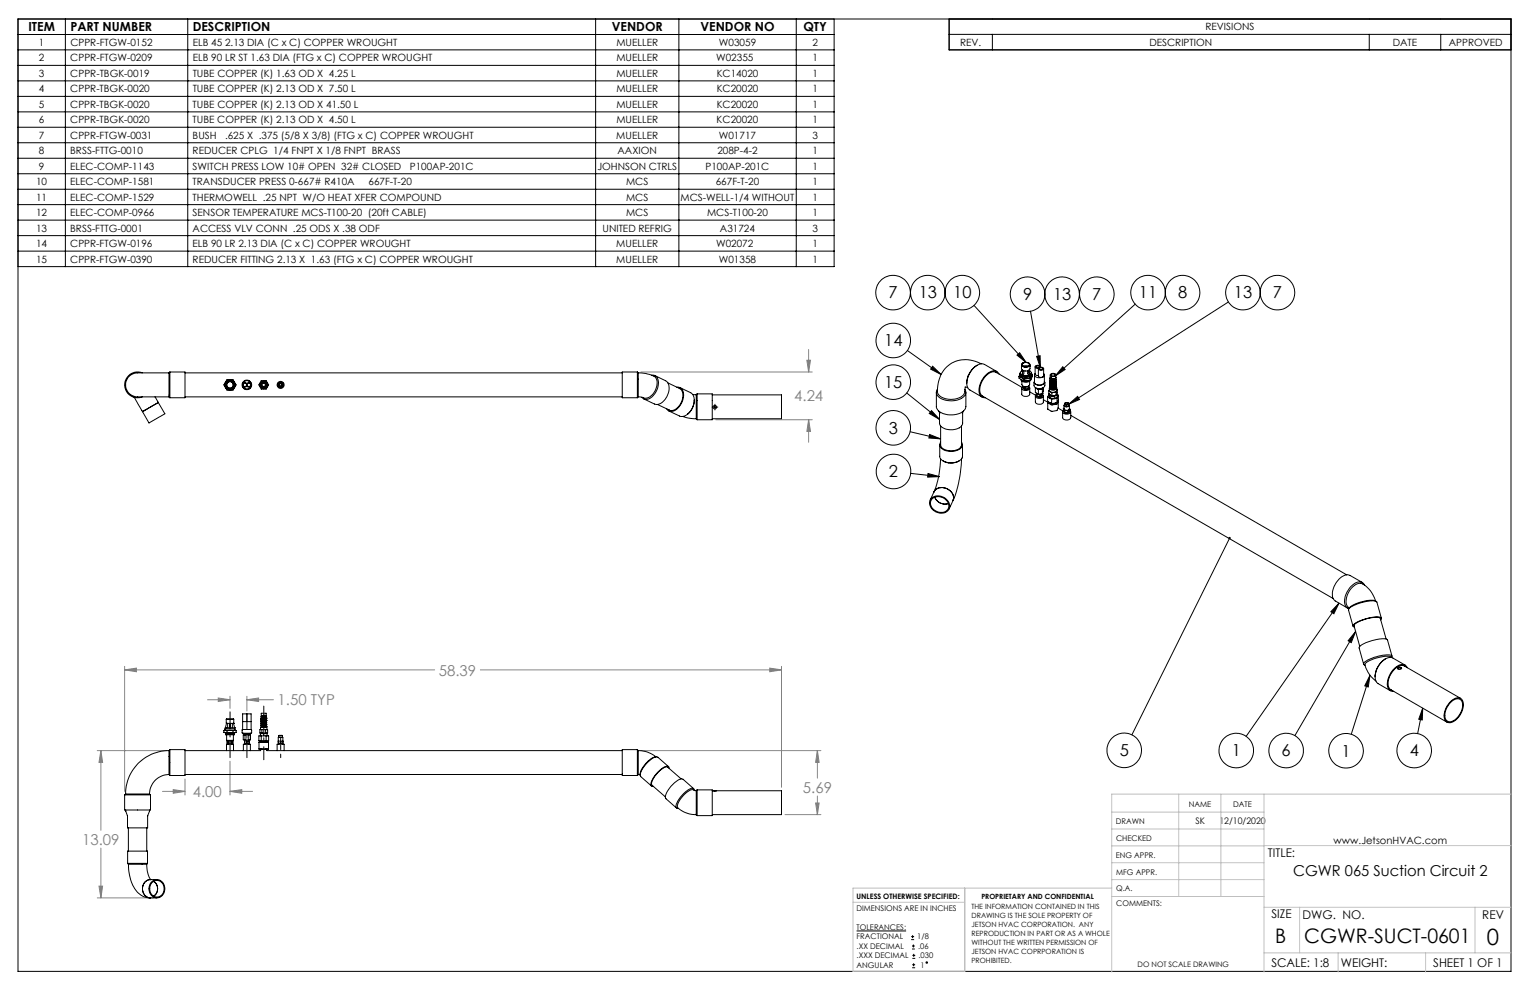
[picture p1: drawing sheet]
<svg xmlns="http://www.w3.org/2000/svg" width="432mm" height="279mm" viewBox="0 0 432 279" stroke-linecap="round" stroke-linejoin="round" font-family="sans-serif">
<g fill="none" stroke="#000" stroke-width=".28">
<path d="M5.1 14.1h230.3M5.1 9.7h230.3M5.1 18.5h230.3M5.1 5.4h421.3v268.7h-421.3zM18.5 5.4v69.8M53 5.4v69.8M168.1 5.4v69.8M191.6 5.4v69.8M224.7 5.4v69.8M235.4 5.4v69.8h-230.3M267.9 5.4v8.7h158.5M267.9 9.7h158.5"/>
<path d="M267.9 5.4v8.7M280.1 9.7v4.4M386.4 9.7v4.4M406.6 9.7v4.4M5.1 22.8h230.3M5.1 27.2h230.3M5.1 31.6h230.3M5.1 35.9h230.3M5.1 40.3h230.3M5.1 44.7h230.3M5.1 49h230.3M5.1 53.4h230.3"/>
<path d="M5.1 57.7h230.3M5.1 62.1h230.3M5.1 66.5h230.3M5.1 70.9h230.3M256.1 98.9l9.5 6.8M274.9 86.2l14.7 16.1M290.8 87.8l2.8 16M320.4 85.8l-22.6 20.3M346.7 85.2l-45.1 28.9M201.4 114.9h.7M201.8 114.6v.6M255.9 110.9l9.2 7.5"/>
<path d="M262.9 115.9l2.2 2.5-2.8-1.7zM263.2 103.4l2.4 2.3-3-1.5zM287 100.2l.8-.6 1.8 2.7zM292.6 100.6l.9-.2 .1 3.4zM299.9 103.5l.7 .8-2.8 1.8zM301.6 114.1l2.5-2.2 .6 .8zM256.9 121.8l8.6 2.1M257 133.6l8.1 .9M261.9 133.6l3.2 .9-3.3 .2zM262.4 122.6l3.1 1.3-3.4-.3zM347 151.9l-27.6 55.5M377.9 170.2l-1.5 3-.8-.6z"/>
<path d="M377.9 170.2l-26.2 37.6M382.6 178.2l-1.2 3.2-.9-.6zM382.6 178.2l-17.2 29.4M386.6 190.6l-.4 3.3-1-.3zM386.6 190.6l-5.2 16.6M401.5 199.8l-.1 3.4-1-.2zM401.5 199.8l-1.4 7.2M241.7 262.7h14M257.1 265.2h.9M257.1 264.3h.9M257.4 267.8h.8M257.4 267h.8"/>
<path d="M257.4 273.1h.9M257.4 272.3h.9M257.5 270.5h.8M257.5 269.6h.8M257.6 263.9v.9M257.8 266.6v.8M257.8 271.9v.8M257.9 269.2v.9"/>
<circle cx="252" cy="82.6" r="4.9"/>
<circle cx="252.1" cy="96.1" r="4.9"/>
<circle cx="261.8" cy="82.6" r="4.9"/>
<circle cx="271.6" cy="82.6" r="4.9"/>
<circle cx="290" cy="83" r="4.9"/>
<circle cx="299.7" cy="83" r="4.9"/>
<circle cx="309.6" cy="83" r="4.9"/>
<circle cx="324" cy="82.6" r="4.9"/>
<circle cx="333.8" cy="82.6" r="4.9"/>
<circle cx="350.8" cy="82.6" r="4.9"/>
<circle cx="360.5" cy="82.6" r="4.9"/>
<circle cx="252.1" cy="107.8" r="4.9"/>
<circle cx="252.1" cy="120.7" r="4.9"/>
<circle cx="252.2" cy="133.1" r="4.9"/>
<circle cx="317.3" cy="211.8" r="4.9"/>
<circle cx="348.9" cy="211.8" r="4.9"/>
<circle cx="363" cy="211.8" r="4.9"/>
<circle cx="379.9" cy="211.9" r="4.9"/>
<circle cx="399.1" cy="211.8" r="4.9"/>
<circle cx="261.6" cy="271.7" r=".21"/>
</g>
<g fill="none" stroke="#808080" stroke-width=".28">
<path d="M228.2 98.6v6.4M180.9 105h48.3M202 118.5h27.2M227.7 101.7h1l-.5 3.3zM228.2 118.5v6.3M228.2 118.5l.5 3.2h-1zM35.2 189.1l3.3-.5v1zM35.2 188.1v35.2M35.2 189.1h87.5M58.6 197.5h6.3M61.6 197l3.3 .5-3.3 .5zM64.9 196.5v3.4"/>
<path d="M69.7 196.5v4.2M69.7 197.5h7.5M69.7 197.5l3.3-.5v1zM135.6 189.1h85M217.2 188.6l3.4 .5-3.4 .5zM220.6 188.1v34.1M27.4 211.8h19.7M28.5 211.8l.5 3.4h-1.1zM28.5 211.8v22.5M52.2 219.9v4.5M64.9 214.8v9.6M180.9 211.8h50.8"/>
<path d="M230.7 211.8v7.8M230.7 211.8l.5 3.4h-1zM28.5 239.4v14M45.9 223.3h6.3M48.9 222.8l3.3 .5-3.3 .6zM64.9 223.3h6.4M64.9 223.3l3.3-.5v1.1zM221.5 229.9h10.2M230.2 226.6h1l-.5 3.3zM230.7 224.6v5.3M27.4 253.4h15.9M27.9 250.1h1.1l-.5 3.3z"/>
</g>
<path d="M74.5 199.3v15.1" fill="none" stroke="#000" stroke-width=".28" stroke-dasharray="15.2 1.3 1.3 1.3" stroke-dashoffset="7.6"/>
<path d="M79.2 213.8v-5.8" fill="none" stroke="#000" stroke-width=".28" stroke-dasharray="15.2 1.3 1.3 1.3" stroke-dashoffset="14.3"/>
<path d="M69.7 201.6v12.2" fill="none" stroke="#000" stroke-width=".28" stroke-dasharray="15.2 1.3 1.3 1.3" stroke-dashoffset="11.1"/>
<path d="M64.9 213.8v-12.9" fill="none" stroke="#000" stroke-width=".28" stroke-dasharray="15.2 1.3 1.3 1.3" stroke-dashoffset="10.7"/>
<path d="M201.1 114.9h-.1M201.8 114.3v-.2M201.8 115.5v.2M202.4 114.9h.2" fill="none" stroke="#000" stroke-width=".28" stroke-dasharray="15.2 1.3 1.3 1.3"/>
<g fill="none" stroke="#c0c0c0" stroke-width=".28">
<path d="M313.8 234h42.9M313.8 229.2h42.9M332.7 224.1v28.9M344.6 224.1v28.9M356.7 224.1v50.3M426.4 224.1h-112.6v50.3M426.4 238.7h-112.6M240.7 254.6h31.6M272.3 250.6v23.5h-31.6v-23.5h73.1M313.8 253h42.9M313.8 243.5h42.9M313.8 248.2h42.9"/>
<path d="M356.7 256h69.7M366.8 256v12.9M416.3 256v12.9M356.7 268.9h69.7M377.6 268.9v5.5M402.3 268.9v5.5"/>
</g>
<path d="M262.9 115.9l2.2 2.5-2.8-1.7zM287 100.2l.8-.6 1.8 2.7zM292.6 100.6l.9-.2 .1 3.4zM301.6 114.1l2.5-2.2 .6 .8zM401.5 199.8l-.1 3.4-1-.2zM346.8 151.6a.34 .34 0 0 0 0 .5 .34 .34 0 0 0 .5-.1 .34 .34 0 0 0-.1-.4l-.2 .3 .2-.3zM377.9 170.2l-1.5 3-.8-.6zM382.6 178.2l-1.2 3.2-.9-.6zM386.6 190.6l-.4 3.3-1-.3zM263.2 103.4l2.4 2.3-3-1.5zM262.4 122.6l3.1 1.3-3.4-.3zM261.9 133.6l3.2 .9-3.3 .2zM299.9 103.5l.7 .8-2.8 1.8z" fill="#000"/>
<path d="M230.7 211.8l.5 3.4h-1zM230.2 226.6h1l-.5 3.3zM28.5 211.8l.5 3.4h-1.1zM27.9 250.1h1.1l-.5 3.3zM35.2 189.1l3.3-.5v1zM217.2 188.6l3.4 .5-3.4 .5zM48.9 222.8l3.3 .5-3.3 .6zM64.9 223.3l3.3-.5v1.1zM61.6 197l3.3 .5-3.3 .5zM69.7 197.5l3.3-.5v1zM227.7 101.7h1l-.5 3.3zM228.2 118.5l.5 3.2h-1z" fill="#808080"/>
<g fill="none" stroke="#000" stroke-width=".28">
<path d="M37.9 112.1l2.3 4.1M40.2 105.2a3.6 3.6 0 0 0-5 3.4 3.6 3.6 0 0 0 4.9 3.4M43.7 112l1 1.6M44.7 113.6l1.8 3.2-.9 .5-3.5 2.1-1.9-3.2M44.7 113.6l-4.5 2.6M47.7 112l.2 .3M47.7 105.2h-5.8a9.3 9.3 0 0 0-5.1 .7 3.5 3.5 0 0 0-.9 4.3 3.5 3.5 0 0 0 4 1.8h7.8M47.7 105.2v6.8M47.9 105l-.2 .2M47.9 105v7.3M47.9 105h4.3v7.3h-4.3M52.2 105.2h123.4"/>
<path d="M52.2 112h123.4M63.5 108.6a1.36 1.36 0 0 0 1.3 1.4 1.36 1.36 0 0 0 1.5-1.3 1.36 1.36 0 0 0-1.2-1.4 1.37 1.37 0 0 1 1.2 1.4 1.37 1.37 0 0 1-1.5 1.3 1.37 1.37 0 0 1-1.3-1.4zM63.9 107.7l.8-.4a1.33 1.33 0 0 0-1.2 1.3zM63.9 108.6h-.3l.3 .1M64.1 107.1h1.7l.8 1.5-.8 1.5h-1.7l-.9-1.5zM64.7 107.2h.1M64.7 107.2h.4M64.7 107.2v.4h.4v-.4M64.9 107.6h.1M64.9 109.7v.2v-.2M65.1 107.2h.1M66 108.6h.2l-.2 .1"/>
<path d="M68.7 108.2l.6-.2 .4 .3a.64 .64 0 0 1 .9-.2 .64 .64 0 0 1 0 1 .64 .64 0 0 1-.9-.2 .65 .65 0 0 1-1 .2 .65 .65 0 0 1 0-.9zM73.5 108.8v.4l.3 .1M73.6 108.8a.89 .89 0 0 1 1-1.1 .89 .89 0 0 1 .6 1.4 .89 .89 0 0 1-1.5-.1 .83 .83 0 0 1 .4-1.2 .83 .83 0 0 1 1.1 .8 .83 .83 0 0 1-1.1 .8 .83 .83 0 0 1-.4-1.3 .83 .83 0 0 1 1.4 .1 .83 .83 0 0 1-.6 1.2 .8 .8 0 0 1-.9-1 .8 .8 0 0 1 1.3-.4 .8 .8 0 0 1-.2 1.4 .76 .76 0 0 1-1.1-.6 .76 .76 0 0 1 .9-.9 .76 .76 0 0 1 .6 1.1 .73 .73 0 0 1-1.3 .1 .73 .73 0 0 1 .4-1.1 .73 .73 0 0 1 .9 .8l-.2 .4-.5 .1M73.7 107.4h1.4l.7 1.2-.7 1.2h-1.4l-.6-1.2zM73.8 107.9l-.3 .2v.3M73.9 107.7h1.1l.5 .9-.5 1h-1.1l-.6-1zM74.2 109.6l.2 .1 .3-.1M74.2 107.7l.2-.2 .3 .2M74.4 109.3a.71 .71 0 0 0 .6-1.1 .71 .71 0 0 0-1.2 0 .71 .71 0 0 0 .5 1.1h.2M74.4 109.3h.1M75.1 107.9l.3 .2v.3M75.4 108.8v.4l-.3 .1"/>
<path d="M78.5 108.3l.7-.5 .7 .4v.7l-.7 .5-.7-.3zM179.9 105l.2 .2a7.1 7.1 0 0 1 5 1.5 4.3 4.3 0 0 1-3 5.7l-2-.4M179.9 105h-4.3v7.3h4.3M179.9 105v7.3M180.1 105.3v6.7M180.1 112l-.2 .3M183.9 105.9a1.99 1.99 0 0 1 1.9 2.8 4.5 4.5 0 0 1-3.5 4l-.5-.1-.7-.5M184.8 106l3.1 1.5a3.5 3.5 0 0 1 .1 4.8 2.85 2.85 0 0 1-3.3 1.7l-3-1.4M185.6 114.2l3.4 1.6M188.5 108.1l3.4 1.6M191 109.3a1.98 1.98 0 0 1 1.9 2.8 4.5 4.5 0 0 1-3.5 4l-.7-.2-.6-.5M191.7 109.6a2.8 2.8 0 0 1 .6 3.8 3.2 3.2 0 0 1-3.4 2.4l-.1-.1"/>
<path d="M191.9 109.4l3 1.4a3.6 3.6 0 0 1 .2 4.9 2.88 2.88 0 0 1-3.3 1.7l-3-1.4M192.7 117.5l1.7 .5 2.1 .2M195.5 111.3l1 .1M195.9 112.9v.6a5.1 5.1 0 0 1-1.9 3.4M196.5 118.2l.2 .3M196.5 111.4v6.8M196.7 111.2h4.3v7.3h-4.3M196.7 111.2v7.3M196.7 111.2l-.2 .2M201 111.4h19.6v6.8h-19.6M264.3 110.7v4a2.78 2.78 0 0 0 2.7 2.2 4.7 4.7 0 0 0 5.5-1.8l.1-4.4M264.6 109.8a1.92 1.92 0 0 0 1.4 2.9 5.4 5.4 0 0 0 6.4-1.3 1.37 1.37 0 0 0-.1-1.5"/>
<path d="M264.9 116l.4 .7M265.1 116.5v2.9a3.2 3.2 0 0 0 3.8 1.9 2.52 2.52 0 0 0 2.8-1.9v-2.9M271.9 116l-.3 .7M272.3 109.2l.8 .2M272.8 108.2l.2 1 .5 .7 3.6 2.1M275.8 103.1a6 6 0 0 0-3 5.1M276.9 102.7a8 8 0 0 0-12.3 6.9 2.37 2.37 0 0 0 2.3 2.9 4.7 4.7 0 0 0 5.3-1.7l.3-1.5M277.2 111.7l99 57.2M281 105l7.4 4.3M281.3 104.8l-3.4-1.9a3.1 3.1 0 0 0-3.5 1.4l-1.1 1.8-.5 2.1M281.3 105.2a2.8 2.8 0 0 0-3.6 1.6 4 4 0 0 0-.5 5l.2 .1M281.9 105.6a1.83 1.83 0 0 0-2.9-.4 5.7 5.7 0 0 0-2.4 6.4l.6 .5 .9 .2"/>
<path d="M287.6 106.3l1.4 .8M287.6 106.3v.4l1.4 .8M288 107a1.75 1.75 0 0 0 2.9 .2M288.2 107.1l.8 .4M288.3 105.7l.1 .1a2.23 2.23 0 0 0 2.3 0M288.3 103v1l.3 .5M288.4 109.6v1.6a1.3 1.3 0 0 0 2.2 0v-1.6M288.4 104.6l-.1 .1M288.4 107.6v.9a1.26 1.26 0 0 0 2.2 0v-.9M288.5 104.4l-.1 .2 .2 .1M288.5 102.6a1.23 1.23 0 0 1 2.1 .4 1.26 1.26 0 0 1-2.2-.2zM288.5 102.7a1.2 1.2 0 0 1 2 .3 1.17 1.17 0 0 1-2-.2z"/>
<path d="M288.6 109.1a.64 .64 0 0 0-.1 .8 .64 .64 0 0 0 .8 .3 .79 .79 0 0 0 .9-.1 .79 .79 0 0 0 .2-.9l-.1-.1M288.6 108.9v.5l.7 .3M288.7 102.4a.58 .58 0 0 0-.4 .7 .58 .58 0 0 0 .7 .5 1.14 1.14 0 0 0 1.7-.8l-.4-.4M288.7 104.5l-.2 1.3M288.8 103.4h1.4M288.9 109.7l-.1-.2a.79 .79 0 0 0 1.4 .2M288.9 105.6l-.4 .2M289 104.6v.9M289 107.1v.4M289.1 109.1l.2 .1M289.1 109.1h.7M289.3 109.2v.5"/>
<path d="M290 104.6v.9M290.1 105.6l.4 .2M290.2 109.7h.1M290.2 109.1l-.9 .1M290.2 109.1v.5M290.2 109.6l-.9 .1M290.2 109v.1M290.3 104.5l.2 1.3M290.3 104.5l-1 .2-.7-.2-.1 1.3M290.3 104.5h.1M290.3 108.9v.2M290.3 109.1l-.1 .5"/>
<path d="M290.4 104.5h-.1M290.5 104.4l.1 .2M290.5 104.6h.1M290.6 107.3l-1.6 .2M290.6 104.6l-.2 .1M290.6 110.6l1.7 .9M290.7 104.7a.76 .76 0 0 1 .3 .9 .76 .76 0 0 1-.9 .5 1.43 1.43 0 0 1-2.1-1l.2-.3M290.7 103v1.1l-.3 .4M290.7 103.2v.2M290.9 106.8l-1.9 .3M290.9 107.2l-1.9 .3M290.9 106.8v.4"/>
<path d="M291 105.4l.4 .3M291.1 105.5v.2M291.1 105.7h.1M291.1 105.7a1.72 1.72 0 0 1-2.8 .8l-.4-.4v-.8a1.64 1.64 0 0 0 2.6 .9l.5-.4v-.5a1.42 1.42 0 0 1-2 1.1l-.7-.3-.4-.6-.3 .8M291.4 105.7l-.5 1.1M291.4 105.7l-.5 1.5M292 107.6l-.2 1.1a1.71 1.71 0 0 0 1.6 1 1.71 1.71 0 0 0 1.5-1l-.2-1.1M292 107.7a1.38 1.38 0 0 0 2 .9l.6-.3 .1-.6M292 105.8v2.1a1.6 1.6 0 0 0 2.7 0v-2.1M292.1 103.5l.1 2.2 .3 .2 .6 .1M292.1 105.4a.82 .82 0 0 0 .1 .9 .82 .82 0 0 0 .9 .3l1.2-.2M292.2 111.8v1.7a1.3 1.3 0 0 0 2.3 0v-1.7"/>
<path d="M292.2 109.5v1.3l.9 .5M292.2 109.5l.9 .5M292.2 103.3a.81 .81 0 0 1 1.4 .3 .55 .55 0 0 1 .6 .1 .55 .55 0 0 1 .2 .5 .8 .8 0 0 1-1.3-.3 .58 .58 0 0 1-.6 0 .58 .58 0 0 1-.3-.6zM292.2 109.4v.1M292.3 103.5a.7 .7 0 0 1 1.1 0M292.4 103.4a.54 .54 0 0 1 .6-.2 .54 .54 0 0 1 .4 .5l-.1 .1a.54 .54 0 0 1-.9-.4zM292.5 111.3a.64 .64 0 0 0-.2 .8 .64 .64 0 0 0 .8 .3 .79 .79 0 0 0 1-.1 .79 .79 0 0 0 .2-.9l-.1-.1M292.5 110.9v.5M292.5 111.4l.2 .5M292.6 111l.1 .3M292.6 111v.1a1.03 1.03 0 0 0 1.4 0M292.6 109.6h.1a1.2 1.2 0 0 0 1.4 0"/>
<path d="M292.7 111.3v.6M292.7 111.3l.8 .1M292.7 111.9l.8 .1M292.7 111.9h.1M292.7 111.9a.78 .78 0 0 0 1.3-.2v.2M293.1 104v2.1a.86 .86 0 0 0 1.2 .3M293.1 110v1.3M293.2 104.1a.7 .7 0 0 1 1.2 0M293.3 103.9a.54 .54 0 0 1 .6-.2 .54 .54 0 0 1 .4 .5l-.1 .1a.52 .52 0 0 1-.6 .1 .52 .52 0 0 1-.3-.5zM293.5 111.4v.6M293.6 103.5v.1M294.1 111.1l-.6 .3"/>
<path d="M294.2 111.1h.1M294.2 109.8l-1.1 .2M294.2 109.8v1.8l-.7 .4M294.2 111.1l-1.1 .2M294.3 109.5l-.1 .3M294.5 112.8l1.2 .7M294.5 109.4v1l-.3 .7M294.5 104v2.2l-.2 .2M294.5 105.4l.2 .4-.4 .6M295.7 112v1.3l1.1 .6M295.7 112l1.1 .7M295.8 113.3l-.1 .3"/>
<path d="M295.9 113.4l.9 .7 1.4-.2 .1-.2M296 111.4l-.3 .6M296 111v.1M296 111h.1M296 111v.6l.3 .7M296 110.3l.9 .5M296 110.3v.9l.9 .5M296.1 111.3l.2 .4M296.2 109.5v.6a1.2 1.2 0 0 0 2 0v-.6M296.2 110l-.2 .3M296.2 109a1.12 1.12 0 0 0 .9 .9 1.12 1.12 0 0 0 1.1-.5v-.1M296.2 108.5a1.05 1.05 0 0 0 .9 .8 1.05 1.05 0 0 0 1.1-.5"/>
<path d="M296.2 109.3a1.06 1.06 0 0 0 .9 .9 1.06 1.06 0 0 0 1.1-.5v-.3M296.3 107.9a1 1 0 0 0 .8 .8 1 1 0 0 0 1-.5M296.3 109.4l.4 .5M296.3 107.4v.1M296.3 113.6l.4 .3M296.3 108.8a.98 .98 0 0 0 .5 1 .98 .98 0 0 0 1.1-.2l.3-.2-.1-.3M296.3 111.7v.6M296.3 111.7l1.2 .2M296.3 112.3l1.2 .2M296.3 107.5a.95 .95 0 0 0 .9 .7 .95 .95 0 0 0 .9-.6M296.3 106.8v.1M296.3 108.2a1 1 0 0 0 .7 1 1 1 0 0 0 1.2-.4l-.2-.3"/>
<path d="M296.4 106.9a.93 .93 0 0 0 .8 .7 .93 .93 0 0 0 .9-.5M296.4 107.7a.88 .88 0 0 0 .3 .9 .88 .88 0 0 0 1 0l.4-.3-.1-.3M296.4 111.4l.4 .3M296.4 105.8v.8a.85 .85 0 0 0 1.2 .4M296.4 107.1a.89 .89 0 0 0 .5 1 .89 .89 0 0 0 1-.2l.2-.2-.2-.3M296.4 106.6a.85 .85 0 0 0 .7 .9 .85 .85 0 0 0 .9-.5l-.1-.1M296.4 109.6l.3 .3M296.5 109a.89 .89 0 0 0 1.5 .1M296.5 105.6a.76 .76 0 0 1 .9-.3 .76 .76 0 0 1 .5 .7 .75 .75 0 0 1-.9 .3 .75 .75 0 0 1-.5-.7zM296.5 108.5a.81 .81 0 0 0 1.4 .1M296.5 107.9a.77 .77 0 0 0 1.4 .2M296.7 107.4v.2"/>
<path d="M296.7 109.7l.1 .1M296.7 109.2l.6 .2 .4-.1M296.7 109.1a.77 .77 0 0 0 1.1 .1M296.7 105.7a.46 .46 0 0 1 .6-.2 .46 .46 0 0 1 .3 .5 .52 .52 0 0 1-.9-.3zM296.7 106.9l.7 .3 .4-.3M296.7 107.4a.65 .65 0 0 0 1 .1M296.8 109.8l-.1 .1M296.8 108.1h.1M296.8 112.7v1.2M296.8 107l.4 .1 .5-.1M296.8 108.7h.1M296.9 109.2l-.1 .1"/>
<path d="M296.9 107.5h-.1M296.9 110.8v.9M297 109.3h-.1M297.5 109.3l.1 .1M297.5 111.9v.6M297.7 108.1a.64 .64 0 0 1-.9-.1l.5 .3 .4-.2M297.7 108.7a.63 .63 0 0 1-.9-.1l.4 .2 .6-.1M297.9 111.5l-1 .2M298 113.7l-1.1 .2M298 106.5l-.6 .4-.8-.3M298 106.5a.85 .85 0 0 1-1.4 .2M298 105.8v.7"/>
<path d="M298 106.5a.75 .75 0 0 1-.6 .6 .75 .75 0 0 1-.8-.5M298.1 110.6v.9M298.1 110.6l-1.2 .2M298.1 111.5l-1.2 .2M298.2 109.9l.2 .1M298.3 111.1l.1 .3M298.3 112.4l-1.5 .3M298.3 112.4v1.3M298.3 113.7l-1.5 .2M298.4 110l-.3 .6M298.4 110v.8l-.3 .7M298.4 111.4l.3 .1"/>
<path d="M298.4 111.4v.6l-.9 .5M298.4 111.4l-.9 .5M298.6 113.1l.1 .2M298.6 115.2l1.4 .8M298.7 113.3l-.4 .8-1.4 .2-1.2-.7M298.7 113.2v1.9l-.4 .8-1.3 .2-1.3-.6v-1.9M298.7 111.5l-.4 .9M298.7 111.5v1.3l-.4 .9M299.9 116.2v1.7a1.35 1.35 0 0 0 2.3 0v-1.7M300.1 115.9a.71 .71 0 0 0 .1 .8 .71 .71 0 0 0 .8 .2 .72 .72 0 0 0 .9-.2 .72 .72 0 0 0 .1-.8M300.1 115.3l.4 .5M300.1 115.3v.5"/>
<path d="M300.1 115.8l.4 .5M300.3 114.4v1a.91 .91 0 0 0 1.5 0v-1M300.3 115.2l-.2 .1M300.4 116.2a.77 .77 0 0 0 .6 .4 .77 .77 0 0 0 .7-.4v.1M300.4 116.2v.1M300.4 114l.1 .4a.71 .71 0 0 0 1.1 0v-.4M300.4 114.1a.68 .68 0 0 0 .4 .8 .68 .68 0 0 0 .8-.2l.2-.3-.2-.3M300.5 115.8l.8 .1M300.5 115.8v.5M300.5 116.3l.8 .1M300.6 113.8a.5 .5 0 0 1 .5-.2 .5 .5 0 0 1 .4 .4l-.1 .1a.52 .52 0 0 1-.8-.3zM300.7 113.7h-.1a.49 .49 0 0 0 .2 .7 .49 .49 0 0 0 .6-.2l.2-.2-.2-.3"/>
<path d="M300.7 113.8a.35 .35 0 0 1 .4-.2 .35 .35 0 0 1 .2 .4 .35 .35 0 0 1-.4 .1 .35 .35 0 0 1-.2-.3zM301.3 115.9v.5M301.8 115.3l.2 .2M302 115.5l-.7 .4M302 115.5v.5l-.7 .4M302.2 117.2l77.9 45M263.6 138.8a3 3 0 0 1 3.7-.9 3 3 0 0 1 1.7 3.4M263.6 138.8l-1.1 2.3M265.2 125.6v3.2a2.7 2.7 0 0 0 3 1.8 3.1 3.1 0 0 0 3.4-1.8v-3.2M265.5 129.5a27.2 27.2 0 0 1-1.9 9.3M265.5 124.8a1.51 1.51 0 0 0 1.2 2.3 4 4 0 0 0 4.9-1.3l-.2-1M265.5 120.2v5.4a2.98 2.98 0 0 0 3.7 1.6 2.17 2.17 0 0 0 2.2-1.6v-5.4"/>
<path d="M266.2 130.1a4.7 4.7 0 0 0 4.5 0M271.4 129.5a34.1 34.1 0 0 1-2.4 11.8M262.9 140.6a3.1 3.1 0 0 1 3.6-.2 3.1 3.1 0 0 1 1.3 3.3 3.1 3.1 0 0 1-5.4-1.1v-1zM263 140.9a2.8 2.8 0 0 1 3.3-.3 2.8 2.8 0 0 1 1.3 3 2.82 2.82 0 0 1-3.3 .7 2.82 2.82 0 0 1-1.6-2.9zM263.8 140.3a3.1 3.1 0 0 0 3.9 1.8M269 141.3l-1.1 2.3M382.1 176.6l1.7 5.8M384.5 164.4l-3.5-2a3.4 3.4 0 0 0-3.8 2 4.3 4.3 0 0 0-.6 5l3.7 2.2M385.1 165.1a1.84 1.84 0 0 0-3-.3 5.5 5.5 0 0 0-2.3 6.4l.9 .6M388.2 169.6a7.2 7.2 0 0 0-4.3-5 5.1 5.1 0 0 0-3.7 6.4l.6 .7M388.4 169.7a7.7 7.7 0 0 0-5.8 .7l-1.2 .6-.8 .9M389.5 174.5l1.7 5.8"/>
<path d="M389.6 174.6a1.54 1.54 0 0 0-2-.3 9.7 9.7 0 0 0-5.4 2.1v.3M389.7 174.9a.46 .46 0 0 0 .1-.6 .46 .46 0 0 0-.5-.2 11.6 11.6 0 0 0-7.4 2.4v.3l.3 .2M389.9 174.5l-1.3-4.6a3.3 3.3 0 0 0-3-.1 7.8 7.8 0 0 0-5 2.2l1.2 4.7M391 185.9a6 6 0 0 0-2.9 5.1M392.4 194.6l15.9 9.2M392.6 185.5a7.7 7.7 0 0 0-5.6 .7l-.6 .3a1.26 1.26 0 0 0-.9 2.1 7.9 7.9 0 0 0 2.8 3.6M392.7 185.6a.42 .42 0 0 0 .1-.6 .42 .42 0 0 0-.5-.1 10.9 10.9 0 0 0-7.4 2.3v.3l.3 .2M392.9 185.2l-1.3-4.6a3.3 3.3 0 0 0-3.1-.1 8.1 8.1 0 0 0-4.9 2.2l1.2 4.7M394.5 188.4a.56 .56 0 0 1 .6-.1 .56 .56 0 0 1 .4 .4 .51 .51 0 0 1-.6 .3 .51 .51 0 0 1-.4-.6zM395.5 188.7l-.6-.2-.4 .2M396.3 187.9l15.9 9.2M396.5 188.1a2.41 2.41 0 0 0-3.1 1 4.7 4.7 0 0 0-1.3 5.2l.6 .4"/>
<path d="M396.6 187.7l-3.5-2a3.4 3.4 0 0 0-4 2.2 4 4 0 0 0-.3 4.9l3.6 2.1M397.2 188.5a1.87 1.87 0 0 0-3.2-.3 5.8 5.8 0 0 0-2.2 6.2l.8 .7h.7M409.1 198.5a2.28 2.28 0 0 1 3.3-.9 4.5 4.5 0 0 1-1.8 5.6 1.65 1.65 0 0 1-2.1 .3 1.65 1.65 0 0 1-.7-2 5.6 5.6 0 0 1 1.3-3zM409.4 197.9a2.01 2.01 0 0 1 3.4-.1 5.3 5.3 0 0 1-3.6 6.2 1.92 1.92 0 0 1-1.6-2.7 6.1 6.1 0 0 1 1.8-3.4zM47.7 218.6l.2 .3M47.7 218.6a5.5 5.5 0 0 0-5.5 5.5M47.7 211.8a12.2 12.2 0 0 0-12.2 12.3M47.7 211.8v6.8M47.9 211.6l-.2 .2M47.9 211.6h4.3v7.3h-4.3M47.9 211.6v7.3M52.2 211.8h11.7"/>
<path d="M52.2 218.6h123.4M63.2 206.2h.9M63.2 206.7l.4 .1M63.2 206.2v.5M63.5 206.1h2.8M63.5 206.1l-.3 .1M63.5 205.7h2.8M63.6 205.4l-.1 .7M63.6 206.8h1.3M63.6 205.4h1.3M63.6 205.4h.1M63.6 207h2.6"/>
<path d="M63.6 206.8v.6h2.6v-.6M63.9 203v1.2M63.9 203h2.1M63.9 211.8v-1.8h2v1.8M63.9 211.8h2M63.9 204.2h1M63.9 204.2h.1M63.9 204.2l-.3 1.2M64 207.4v1.6h1.9v-1.6M64.1 206.2h1.7M64.1 206.7l-.5 .1M64.1 206.7l.8 .1"/>
<path d="M64.1 206.2v.5M64.1 209.2h1.7v.5h-1.7zM64.2 204.2v1.2M64.2 209v.2M64.3 209.7v.3M64.5 209.2v.5M64.9 205.4h.1M64.9 204.2v1.2M64.9 204.2h.1M64.9 206.8h1.3M64.9 205.4h1.3M64.9 204.2h1"/>
<path d="M65.3 209.2v.5M65.5 209.7v.3M65.5 209v.2M65.6 204.2v1.2M65.8 206.2h.8M65.8 206.7l-.9 .1M65.8 206.7l.4 .1M65.8 206.2v.5M65.9 204.2h.1M65.9 211.8h2.8M65.9 204.2l.3 1.2M66 203l-.1 1.2"/>
<path d="M66.2 205.4l.1 .7M66.2 205.4h.1M66.3 206.1l.3 .1M66.6 206.7l-.4 .1M66.6 206.2v.5M68.4 206l2.5-.1 .1 .9-2.6 .1zM68.5 203.7h2.4M68.7 206.9l.2 .4M68.7 207.4h2v1.4h-2zM68.7 211.8v-1.8h2v1.8M68.7 211.8h2M68.9 207.3h1.5"/>
<path d="M68.9 207.3v.1M69 208.8v.9h1.3v-.5h-1.3M69.1 209.7v.3M69.1 207.4v1.4M69.7 201.5h1.2v4.4M69.7 201.5h-1.2v4.4M69.7 201.5v2.2M69.7 209.2v.5M70.2 207.4v1.4M70.2 209.7v.3M70.3 208.8v.4M70.4 207.3v.1"/>
<path d="M70.7 206.9l-.3 .4M73.1 207.7h2.7v1.3h-2.7zM73.1 209.4h2.7M73.1 211.4h2.7M73.1 209.4h.1M73.1 211.4h.1M73.1 209.4v2M73.1 209.4h2.6M73.1 211.4h2.6M73.3 205.9h2.2v1h-2.2zM73.5 207.7v-.7h1.9v.7M73.5 205.3h1.8l.1 .6"/>
<path d="M73.6 204.7v.1M73.6 211.5v.3h-2.9M73.6 204.7l1.7 .2-1.5-.4 .4-.1-.3 .1 .5 .2M73.6 204.1v.1M73.6 204.6h.1M73.6 203.5v.1M73.6 204.1l1.6 .3M73.6 204h.1M73.6 203.5l1.6 .3M73.6 209l.1 .4M73.6 206.9v.1M73.7 202.9a.78 .78 0 0 0 1 .3l.5 .1"/>
<path d="M73.7 203.6l1.3 .4-.3 .1M73.7 202.9l1.5 .3M73.7 203.6l1.5 .3M73.7 203.4l-.1 .1M73.7 203l1.3 .4-.3 .1M73.7 202.4l1.3 .4-.4 .2M73.7 202.4l1.5 .3M73.7 202.2l1.5 .4M73.7 207.7v1.3M73.8 205.1l-.2 .1-.1 .7M73.8 205.1l.4-.1-.3 .1 .5 .2zM73.8 204.5l-.2 .1"/>
<path d="M73.8 203.9l-.2 .1M73.9 203.3l-.2 .1M73.9 202.7l-.2 .2M73.9 205.9v1M73.9 202.1l-.2 .3M74 204l.2-.2-.3 .1 .5 .2M74 202.1l-.1 .1 1.3 .4M74.1 202.1l.3 .2M74.2 203.2l-.3 .2 1.3 .4M74.2 203.8l-.4 .2 1.2 .2 .3 .3M74.2 203.2l-.2 .2 .4 .1M74.3 204.4l-.3 .2"/>
<path d="M74.3 205l-.3 .2M74.4 202.9l-.4-.1 .2-.2-.3 .1 1.3 .5M74.4 204.5l.5 .1-.2 .1 .3-.1-1.4-.4 1.6 .3M74.4 203.5h.1M74.4 204.5h.1M74.4 202.7h.1M74.4 202v-.2l.7 .2M74.4 202l.7 .1M74.4 202.1l.5 .1-.3 .2 .3-.2zM74.4 202l.7 .1h-1.4v-.8h1.4v.7M74.4 202h.1M74.4 205.1l.5 .2"/>
<path d="M74.4 203.9l.5 .1-.3 .1M74.4 203.3l.5 .1-.3 .1M74.4 202.7l.5 .1-.3 .1M74.4 207v.7M74.9 204.6l-.3 .1M74.9 204l-.3 .1M74.9 205.2l-.3 .1M75 205.9v1M75.1 207.7v1.3M75.1 202v.1M75.1 202.1l-.2 .2M75.1 202.1h.1"/>
<path d="M75.2 202.6v.1M75.2 202.7l-.3 .1M75.2 202.7h.1M75.2 203.2v.1M75.2 203.3l-.2 .1M75.2 203.3h.1M75.2 209v.4M75.2 206.9v.1M75.2 203.9h.1M75.2 203.8v.1M75.2 203.9l-.2 .1M75.3 204.5l-.3 .1"/>
<path d="M75.3 205.1l-.2 .1M75.3 205l-1.7-.2 1.5 .4-.2 .1M75.3 211.5v.3h2.9M75.7 209.4h.1M75.7 211.4h.1M75.8 209.4v2M78.2 211.8v-1.8h2v1.8M78.2 211.8h2M78.5 209.2h1.4v.5h-1.4zM78.5 209.2v-1.1h1.3v1.1M78.6 209.7v.3M78.7 207.6h1"/>
<path d="M78.7 207.6v.5M79.2 209.2v.5M79.7 207.6v.5M79.8 209.7v.3M80.2 211.8h95.4M179.9 211.6h-4.3v7.3h4.3M179.9 211.6v7.3M179.9 211.6l.2 .2M180.1 218.6l.6 .1M180.1 211.8a7.6 7.6 0 0 1 5 1.8M180.1 211.8v6.8M180.1 218.6l-.2 .3"/>
<path d="M185.2 213.6a6.5 6.5 0 0 0-4.5 5.1M188.4 216.5l3.8 3.3M188.6 216.6a1.53 1.53 0 0 0-1.9 .5 6.4 6.4 0 0 0-2.8 4.4l.2 .2M188.7 216.4l-3-2.7a2.4 2.4 0 0 0-2.6 1.1 5.5 5.5 0 0 0-2.3 4.3l3.1 2.7M188.8 216.9a.74 .74 0 0 0-.5-.7 .74 .74 0 0 0-.8 .3 7.3 7.3 0 0 0-3.8 5.1l.1 .2 .6 .1M35.2 224.3v4.3h7.3v-4.3M35.2 224.3h7.3M35.5 228.6l.5 1.7v3.3h5.7v-3.3l.5-1.7M35.5 224.1l-.3 .2M35.5 224.1h6.7M36.2 233.6v6.6M41.4 233.6v6.6"/>
<path d="M42.2 224.1l.3 .2M184 221.6l3.8 3.3M191.5 228.2h.1M195.8 222.9a4.5 4.5 0 0 0-3.7 2.5l-.5 .9a1.37 1.37 0 0 0 .4 2.3 6 6 0 0 0 4.5 1.2v-6.6l-.7-.2M195.8 222.6l-3-2.7a2.59 2.59 0 0 0-2.6 1.2 5.5 5.5 0 0 0-2.3 4.2l3.1 2.8M195.9 223.1a.74 .74 0 0 0-.5-.7 .74 .74 0 0 0-.8 .3 7.3 7.3 0 0 0-3.8 5.1l.3 .3 .4 .1M196.5 229.9l.2 .3M196.7 222.9h4.3v7.3h-4.3M196.7 222.9v7.3M196.7 222.9l-.2 .3M201 223.2h.3M201.3 223.2h.9"/>
<path d="M202.2 223.2h18.4v6.7h-19.6M36 243.7l.3 .2M36 243.7h5.6M36 243.7v-3.5h5.6v3.5M36.2 243.9a10.7 10.7 0 0 0 3.5 8.7l1.6 .7 3 .1M36.3 243.9h5.1M41.6 243.7a.81 .81 0 0 0-.1 1.1l.3 1.9 .7 1.5M42.3 248.2h2M42.4 248.2a2.6 2.6 0 0 0-2.2 2.6 2.6 2.6 0 0 0 2.2 2.6M42.7 249a2.3 2.3 0 0 1 2.9-.3 2.3 2.3 0 0 1 .8 2.8 2.21 2.21 0 0 1-2.5 1.9 2.21 2.21 0 0 1-1.8-2.6l.2-1.3zM42.9 249.1a2.13 2.13 0 0 1 2.8 0 2.13 2.13 0 0 1 .4 2.7 2.04 2.04 0 0 1-2.5 1.2 2.04 2.04 0 0 1-1.3-2.5zM43.4 248.7a2.48 2.48 0 0 1 0 4.2"/>
<circle cx="64.9" cy="108.6" r=".89"/>
<circle cx="64.9" cy="108.6" r="1.42"/>
<circle cx="64.9" cy="108.6" r=".99"/>
<circle cx="64.9" cy="108.6" r="1.06"/>
<circle cx="69.1" cy="108.6" r=".48"/>
<circle cx="69.7" cy="108.6" r="1.34"/>
<circle cx="69.7" cy="108.6" r="1.21"/>
<circle cx="69.7" cy="108.6" r="1.25"/>
<circle cx="70.2" cy="108.6" r=".48"/>
<circle cx="74.4" cy="108.6" r=".7"/>
<circle cx="74.4" cy="108.6" r=".91"/>
<circle cx="74.4" cy="108.6" r=".45"/>
<circle cx="79.2" cy="108.6" r=".66"/>
<circle cx="79.2" cy="108.6" r=".51"/>
<circle cx="79.2" cy="108.6" r=".99"/>
<circle cx="79.2" cy="108.6" r=".33"/>
<circle cx="79.2" cy="108.6" r=".43"/>
<circle cx="201.8" cy="114.9" r=".5"/>
</g>
<text font-size="6.3" x="419.7" y="266.7">0</text>
<g font-size="5.6">
<text x="359.9" y="266.2">B</text>
<text x="368.1" y="266.2">CGWR-SUCT-0601</text>
</g>
<g font-size="4.7">
<text x="250.8" y="84.2">7</text>
<text x="259.3" y="84.2">13</text>
<text x="269" y="84.2">10</text>
<text x="288.7" y="84.7">9</text>
<text x="297.2" y="84.7">13</text>
<text x="308.3" y="84.7">7</text>
<text x="321.4" y="84.2">11</text>
<text x="332.5" y="84.2">8</text>
<text x="348.2" y="84.2">13</text>
<text x="359.3" y="84.2">7</text>
<text x="249.5" y="97.7">14</text>
<text x="249.5" y="109.5">15</text>
<text x="250.8" y="122.4">3</text>
<text x="250.9" y="134.7">2</text>
<text x="316" y="213.4">5</text>
<text x="347.6" y="213.5">1</text>
<text x="361.7" y="213.5">6</text>
<text x="378.6" y="213.5">1</text>
<text x="397.9" y="213.5">4</text>
</g>
<g font-size="4.2" fill="#808080">
<text x="224.1" y="113.3">4.24</text>
<text x="123.9" y="190.6">58.39</text>
<text x="78.3" y="199.1">1.50 TYP</text>
<text x="54.4" y="224.9">4.00</text>
<text x="226.6" y="223.7">5.69</text>
<text x="23.2" y="238.4">13.09</text>
</g>
<text font-size="4.2" x="364.9" y="247.2">CGWR 065 Suction Circuit 2</text>
<g font-size="3.5">
<text x="8" y="8.8">ITEM</text>
<text x="19.9" y="8.8">PART NUMBER</text>
<text x="54.4" y="8.8">DESCRIPTION</text>
<text x="172.7" y="8.8">VENDOR</text>
<text x="197.7" y="8.8">VENDOR NO</text>
<text x="226.8" y="8.8">QTY</text>
</g>
<g font-size="3.4">
<text x="357.8" y="241.9">TITLE:</text>
<text x="358.8" y="259.2">SIZE</text>
<text x="367.6" y="259.2">DWG. NO.</text>
<text x="418.3" y="259.3">REV</text>
<text x="358.8" y="272.9">SCALE: 1:8</text>
<text x="378.4" y="272.9">WEIGHT:</text>
<text x="404.5" y="272.9">SHEET 1 OF 1</text>
</g>
<g font-size="2.8">
<text x="340.2" y="8.6">REVISIONS</text>
<text x="11" y="17.3">2</text>
<text x="11" y="13">1</text>
<text x="19.8" y="17.3">CPPR-FTGW-0209</text>
<text x="19.9" y="13">CPPR-FTGW-0152</text>
<text x="54.4" y="17.3">ELB 90 LR ST 1.63 DIA (FTG x C) COPPER WROUGHT</text>
<text x="54.4" y="13">ELB 45 2.13 DIA (C x C) COPPER WROUGHT</text>
<text x="174" y="17.3">MUELLER</text>
<text x="174" y="13">MUELLER</text>
<text x="202.1" y="17.3">W02355</text>
<text x="202.9" y="13">W03059</text>
<text x="229.3" y="17.3">1</text>
<text x="229.3" y="13">2</text>
<text x="271" y="13">REV.</text>
<text x="324.4" y="13">DESCRIPTION</text>
<text x="393.1" y="13">DATE</text>
<text x="408.9" y="13">APPROVED</text>
<text x="11" y="21.7">3</text>
<text x="19.8" y="21.7">CPPR-TBGK-0019</text>
<text x="54.4" y="21.7">TUBE COPPER (K) 1.63 OD X 4.25 L</text>
<text x="174" y="21.7">MUELLER</text>
<text x="202.3" y="21.7">KC14020</text>
<text x="229.3" y="21.7">1</text>
<text x="11" y="26.1">4</text>
<text x="19.8" y="26.1">CPPR-TBGK-0020</text>
<text x="54.4" y="26.1">TUBE COPPER (K) 2.13 OD X 7.50 L</text>
<text x="174" y="26.1">MUELLER</text>
<text x="202.3" y="26.1">KC20020</text>
<text x="229.3" y="26.1">1</text>
<text x="11" y="34.8">6</text>
<text x="11" y="30.4">5</text>
<text x="19.8" y="34.8">CPPR-TBGK-0020</text>
<text x="19.8" y="30.4">CPPR-TBGK-0020</text>
<text x="54.4" y="34.8">TUBE COPPER (K) 2.13 OD X 4.50 L</text>
<text x="54.4" y="30.4">TUBE COPPER (K) 2.13 OD X 41.50 L</text>
<text x="173.9" y="34.8">MUELLER</text>
<text x="174" y="30.4">MUELLER</text>
<text x="202.3" y="34.8">KC20020</text>
<text x="202.3" y="30.4">KC20020</text>
<text x="229.3" y="34.8">1</text>
<text x="229.3" y="30.4">1</text>
<text x="11" y="39.2">7</text>
<text x="19.8" y="39.2">CPPR-FTGW-0031</text>
<text x="54.4" y="39.2">BUSH</text>
<text x="63.5" y="39.2">.625 X .375 (5/8 X 3/8) (FTG x C) COPPER WROUGHT</text>
<text x="173.9" y="39.2">MUELLER</text>
<text x="202.9" y="39.2">W01717</text>
<text x="229.3" y="39.2">3</text>
<text x="11" y="43.5">8</text>
<text x="11" y="47.9">9</text>
<text x="19.8" y="43.5">BRSS-FTTG-0010</text>
<text x="19.8" y="47.9">ELEC-COMP-1143</text>
<text x="54.4" y="43.5">REDUCER CPLG 1/4 FNPT X 1/8 FNPT BRASS</text>
<text x="54.4" y="47.9">SWITCH PRESS LOW 10# OPEN 32# CLOSED</text>
<text x="115.6" y="47.9">P100AP-201C</text>
<text x="168.6" y="47.9">JOHNSON CTRLS</text>
<text x="174.3" y="43.5">AAXION</text>
<text x="199.1" y="47.9">P100AP-201C</text>
<text x="202.5" y="43.5">208P-4-2</text>
<text x="229.3" y="47.9">1</text>
<text x="229.3" y="43.5">1</text>
<text x="10.2" y="52.3">10</text>
<text x="19.8" y="52.3">ELEC-COMP-1581</text>
<text x="54.4" y="52.3">TRANSDUCER PRESS 0-667# R410A</text>
<text x="104" y="52.3">667F-T-20</text>
<text x="176.7" y="52.3">MCS</text>
<text x="202" y="52.3">667F-T-20</text>
<text x="229.3" y="52.3">1</text>
<text x="10.2" y="56.6">11</text>
<text x="19.8" y="56.6">ELEC-COMP-1529</text>
<text x="54.4" y="56.6">THERMOWELL .25 NPT W/O HEAT XFER COMPOUND</text>
<text x="176.7" y="56.6">MCS</text>
<text x="192.1" y="56.6">MCS-WELL-1/4 WITHOUT</text>
<text x="229.3" y="56.6">1</text>
<text x="10.2" y="61">12</text>
<text x="10.2" y="65.4">13</text>
<text x="19.8" y="61">ELEC-COMP-0966</text>
<text x="19.8" y="65.4">BRSS-FTTG-0001</text>
<text x="54.4" y="61">SENSOR TEMPERATURE MCS-T100-20 (20ft CABLE)</text>
<text x="54.4" y="65.4">ACCESS VLV CONN .25 ODS X .38 ODF</text>
<text x="170" y="65.4">UNITED REFRIG</text>
<text x="176.7" y="61">MCS</text>
<text x="199.5" y="61">MCS-T100-20</text>
<text x="203.2" y="65.4">A31724</text>
<text x="229.3" y="61">1</text>
<text x="229.3" y="65.4">3</text>
<text x="10.2" y="69.7">14</text>
<text x="19.8" y="69.7">CPPR-FTGW-0196</text>
<text x="54.4" y="69.7">ELB 90 LR 2.13 DIA (C x C) COPPER WROUGHT</text>
<text x="173.9" y="69.7">MUELLER</text>
<text x="202.1" y="69.7">W02072</text>
<text x="229.3" y="69.7">1</text>
<text x="10.2" y="74.1">15</text>
<text x="19.8" y="74.1">CPPR-FTGW-0390</text>
<text x="54.4" y="74.1">REDUCER FITTING 2.13 X 1.63 (FTG x C) COPPER WROUGHT</text>
<text x="173.9" y="74.1">MUELLER</text>
<text x="202.9" y="74.1">W01358</text>
<text x="229.3" y="74.1">1</text>
<text x="376.4" y="238.1">www.JetsonHVAC.com</text>
</g>
<g font-size="2.5">
<text x="337.4" y="232.5">SK</text>
<text x="344.2" y="232.6">12/10/2020</text>
</g>
<g font-size="2.2">
<text x="335.6" y="227.8">NAME</text>
<text x="348" y="227.8">DATE</text>
<text x="314.9" y="232.6">DRAWN</text>
<text x="315" y="237.4">CHECKED</text>
<text x="314.9" y="242.1">ENG APPR.</text>
<text x="315" y="251.6">Q.A.</text>
<text x="315" y="246.8">MFG APPR.</text>
<text x="241.7" y="257.2">DIMENSIONS ARE IN INCHES</text>
<text x="315" y="255.8">COMMENTS:</text>
<text x="241.7" y="262.5">TOLERANCES:</text>
<text x="241.7" y="267.8">.XX DECIMAL</text>
<text x="241.7" y="265.1">FRACTIONAL</text>
<text x="258.9" y="265.1">1/8</text>
<text x="259.1" y="267.8">.06</text>
<text x="241.7" y="273.1">ANGULAR</text>
<text x="241.7" y="270.4">.XXX DECIMAL</text>
<text x="259.2" y="270.4">.030</text>
<text x="259.7" y="273.1">1</text>
</g>
<g font-size="2.1">
<text x="241.7" y="253.6">UNLESS OTHERWISE SPECIFIED:</text>
<text x="321.1" y="272.9">DO NOT SCALE DRAWING</text>
</g>
<g font-size="2">
<text x="274.2" y="256.5">THE INFORMATION CONTAINED IN THIS</text>
<text x="277" y="253.6">PROPRIETARY AND CONFIDENTIAL</text>
<text x="274.2" y="259">DRAWING IS THE SOLE PROPERTY OF</text>
<text x="274.2" y="261.6">JETSON HVAC CORPORATION. ANY</text>
<text x="274.2" y="264.1">REPRODUCTION IN PART OR AS A WHOLE</text>
<text x="274.2" y="266.6">WITHOUT THE WRITTEN PERMISSION OF</text>
<text x="274.2" y="269.1">JETSON HVAC COPRPORATION IS</text>
<text x="274.2" y="271.7">PROHIBITED.</text>
</g>
</svg>
